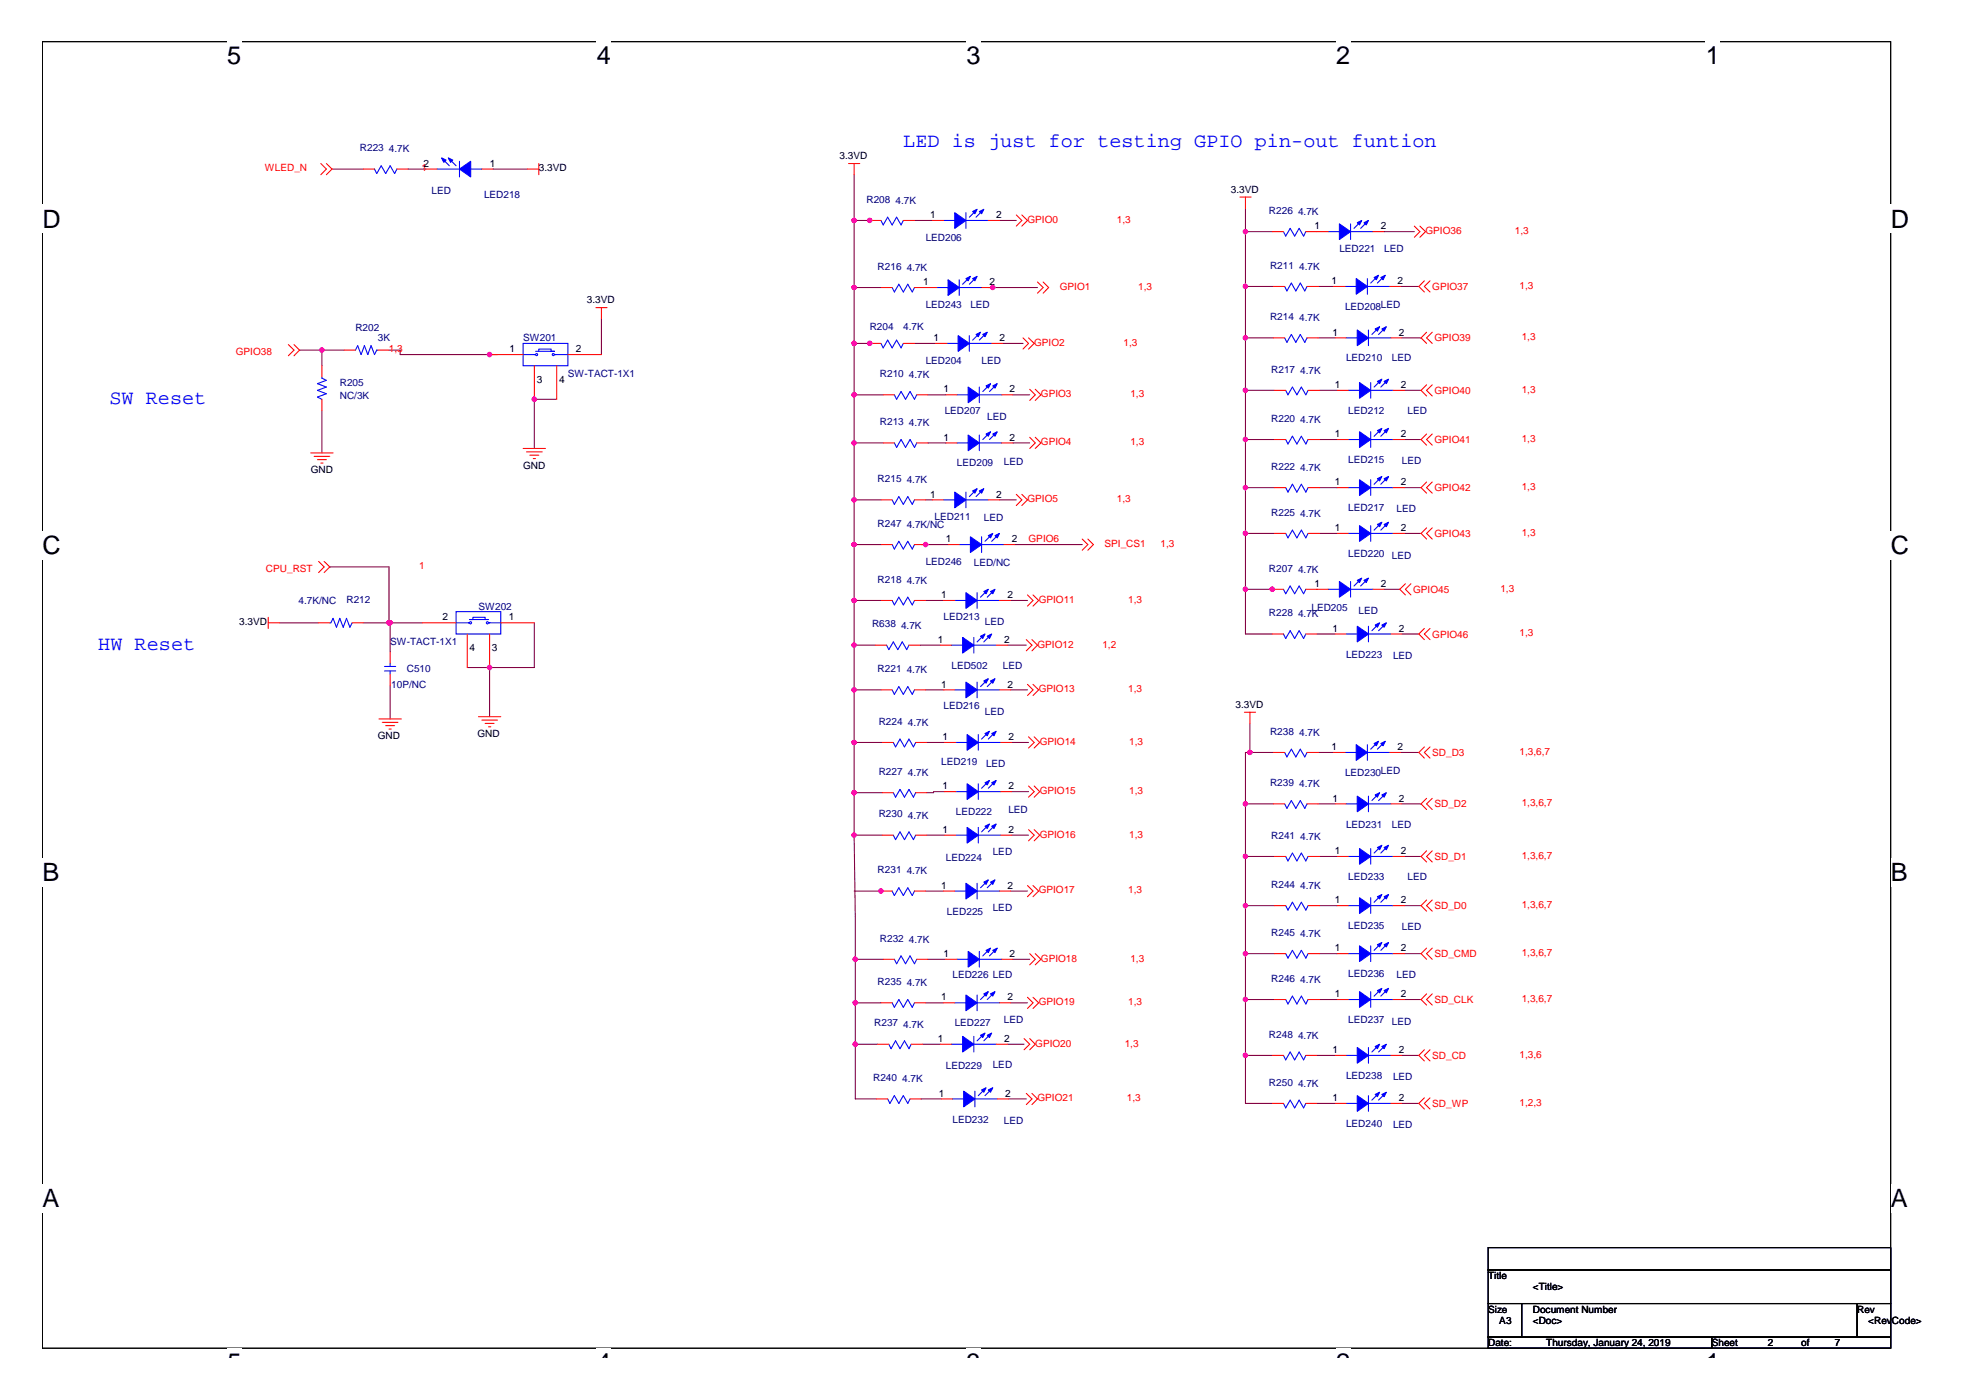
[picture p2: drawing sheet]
<svg xmlns="http://www.w3.org/2000/svg" width="297mm" height="210mm" viewBox="0 0 297 210" stroke-linecap="round" stroke-linejoin="round" font-family="sans-serif">
<path d="M6.3 6.2h277.1v195.9h-277.1z" fill="none" stroke="#000" stroke-width=".16"/>
<g fill="#fff">
<path d="M34 6.2h2.2v4.3h-2.2z"/>
<path d="M34 202.1h2.2v1.5h-2.2z"/>
<path d="M89.4 6.2h2.1v4.3h-2.1z"/>
<path d="M89.4 202.1h2.1v1.5h-2.1z"/>
<path d="M144.8 6.2h2.1v4.3h-2.1z"/>
<path d="M144.8 202.1h2.1v1.5h-2.1z"/>
<path d="M200.2 6.2h2.2v4.3h-2.2z"/>
<path d="M200.2 202.1h2.2v1.5h-2.2z"/>
<path d="M255.6 6.2h2.2v4.3h-2.2z"/>
<path d="M255.6 202.1h2.2v1.5h-2.2z"/>
<path d="M6.3 30.7h2.8v4.2h-2.8z"/>
<path d="M283.4 30.7h2.7v4.2h-2.7z"/>
<path d="M6.3 79.7h2.8v4.2h-2.8z"/>
<path d="M283.4 79.7h2.7v4.2h-2.7z"/>
<path d="M6.3 128.7h2.6v4.2h-2.6z"/>
<path d="M283.4 128.7h2.5v4.2h-2.5z"/>
<path d="M6.3 177.6h2.6v4.3h-2.6z"/>
<path d="M283.4 177.6h2.5v4.3h-2.5z"/>
</g>
<g fill="none" stroke="#800040" stroke-width=".16">
<path d="M49.8 25.3h4.7M61.2 25.3h2.6M73.9 25.3h5.2M128 33.1h2.5M128 26.2v99M137.1 33.1h2.6M149.8 33.1h2.5M186.7 31.2v63.9h4M186.7 34.7h4M207.4 34.7h4.6M44.9 52.5h6.7M48.2 52.5v2.3"/>
<path d="M58.3 52.5h1.7v.7h14.6M80.1 59.7v7.5M80.1 59.9h3.3M90.1 47.8v5.4M128 59.2h4.4M128 51.5h2.5M128 43.1h4M137.1 51.5h3.1M139.1 59.2h2.6M148.1 43.1h7.4M150.3 51.5h3M151.8 59.2h2.5"/>
<path d="M186.7 43h4.2M186.7 50.7h4.2M186.7 58.5h4.3M197.6 43h2.3M197.6 50.7h2.5M197.7 58.5h2.7M210 43h2.6M210.1 50.7h2.9M210.4 58.5h2.6M48.2 61.5v6.4M128 66.4h4.4M128 74.9h4"/>
<path d="M138.7 74.9h1M139.1 66.4h2.6M149.8 74.9h2.5M151.8 66.4h2.5M186.7 65.9h4.3M186.7 73.1h4.3M186.7 80h4.3M197.7 65.9h2.7M197.7 73.1h2.7M197.7 80h2.7M210.4 65.9h2.6M210.4 73.1h2.6"/>
<path d="M210.4 80h2.6M41.9 93.4h5.8M49.4 85h8.9v8.4M54.5 93.4h8.8M58.5 93.4v4.3M73.4 99.9v7.6M80.1 93.4v6.7h-10.1M128 81.7h4M128 90h4M128 96.7h3.2M137.9 96.7h3M138.1 81.7h4"/>
<path d="M138.7 90h2.7M151 96.7h2.8M151.5 90h2.5M152.1 81.7h10.1M186.7 88.4h4.3M197.4 95.1h2.7M207.4 88.4h2.4M210.1 95.1h2.5M58.5 102.8v5M128 103.4h4M128 111.3h4.2M128 118.9h4.2"/>
<path d="M138.7 103.4h2.7M138.9 111.3h2.7M141.6 118.7h-1.7v.2h-1M151.5 103.4h2.5M151.6 111.3h2.5M151.6 118.7h2.5M187.3 108.5v4.3M190.9 112.8h-4.2v52.6h4M197.6 112.8h2.3M210 112.8h2.6M128 125.2l.2 12.3v27.3h3.2M128 125.2h4.2"/>
<path d="M128 133.6h4.2M138.7 133.6h2.7M138.9 125.2h2.7M151.5 133.6h2.5M151.6 125.2h2.5M186.7 120.5h4.2M186.7 128.4h4.3M186.7 135.8h4.3M197.6 120.5h2.5M197.7 128.4h2.7M197.7 135.8h2.7M210.1 120.5h2.9"/>
<path d="M210.4 128.4h2.6M210.4 135.8h2.6M128.2 143.8h4.2M128.2 150.4h3.8M128.2 156.6h3.3M138.2 156.6h2.7M138.7 150.4h2.7M139.1 143.8h2.6M151 156.6h2.5M151.5 150.4h2.5M151.8 143.8h2.5M186.7 143h4.3"/>
<path d="M186.7 149.9h4.3M186.7 158.2h4M197.4 158.2h2.7M197.7 143h2.7M197.7 149.9h2.7M210.1 158.2h2.5M210.4 143h2.6M210.4 149.9h2.6M138.1 164.8h3M151.1 164.8h2.7M197.4 165.4h2.7M210.1 165.4h2.5"/>
</g>
<g fill="#f0f" stroke="#f0f" stroke-width=".16">
<circle cx="186.6" cy="73.1" r=".33"/>
<circle cx="186.6" cy="65.9" r=".33"/>
<circle cx="186.6" cy="58.5" r=".33"/>
<circle cx="186.6" cy="50.6" r=".33"/>
<circle cx="128.2" cy="156.6" r=".33"/>
<circle cx="186.6" cy="143" r=".33"/>
<circle cx="186.6" cy="135.8" r=".33"/>
<circle cx="186.6" cy="128.4" r=".33"/>
<circle cx="186.6" cy="120.5" r=".33"/>
<circle cx="186.6" cy="158.2" r=".33"/>
<circle cx="186.6" cy="149.8" r=".33"/>
<circle cx="128" cy="59.2" r=".33"/>
<circle cx="128" cy="51.5" r=".33"/>
<circle cx="186.6" cy="88.3" r=".33"/>
<circle cx="186.6" cy="80" r=".33"/>
<circle cx="190.7" cy="88.3" r=".33"/>
<circle cx="148.8" cy="43.1" r=".33"/>
<circle cx="128" cy="43.1" r=".33"/>
<circle cx="130.3" cy="51.5" r=".33"/>
<circle cx="128" cy="33" r=".33"/>
<circle cx="130.3" cy="33" r=".33"/>
<circle cx="186.6" cy="42.9" r=".33"/>
<circle cx="186.6" cy="34.7" r=".33"/>
<circle cx="128" cy="66.4" r=".33"/>
<circle cx="128" cy="81.6" r=".33"/>
<circle cx="128" cy="74.9" r=".33"/>
<circle cx="138.7" cy="81.6" r=".33"/>
<circle cx="58.5" cy="93.4" r=".33"/>
<circle cx="58.3" cy="93.4" r=".33"/>
<circle cx="73.4" cy="100.1" r=".33"/>
<circle cx="73.4" cy="53.2" r=".33"/>
<circle cx="48.2" cy="52.5" r=".33"/>
<circle cx="80.1" cy="59.9" r=".33"/>
<circle cx="128" cy="111.3" r=".33"/>
<circle cx="128" cy="118.8" r=".33"/>
<circle cx="128" cy="125.2" r=".33"/>
<circle cx="128" cy="96.7" r=".33"/>
<circle cx="128" cy="103.4" r=".33"/>
<circle cx="128" cy="90" r=".33"/>
<circle cx="128.2" cy="150.3" r=".33"/>
<circle cx="128.2" cy="143.8" r=".33"/>
<circle cx="132" cy="133.6" r=".33"/>
<circle cx="187.3" cy="112.8" r=".33"/>
</g>
<g fill="none" stroke="#f00" stroke-width=".16">
<path d="M48.1 24.5l.8 .8-.8 .9M48.9 24.5l.9 .8-.9 .9M54.5 25.3h1.6M59.5 25.3h1.7M63.8 25.3h1.7M72.2 25.3h1.7M79.1 25.3h1.7M80.8 24.5v1.7M127.2 24.5h1.7M128 24.5v1.7M130.4 33.1h1.6M135.4 33.1h1.7"/>
<path d="M139.7 33.1h1.7M148.1 33.1h1.7M152.3 32.2l.8 .9-.8 .8M153.1 32.2l.9 .9-.9 .8M185.8 29.5h1.7M186.7 29.5v1.7M190.7 34.7h1.7M195.7 34.7h3.4M205.8 34.7h1.6M212 33.9l.8 .8-.8 .9M212.8 33.9l.8 .8-.8 .9M43.2 51.7l.9 .8-.9 .8"/>
<path d="M44.1 51.7l.8 .8-.8 .8M48.2 54.8v1.7M48.2 59.9v1.6M51.6 52.5h1.7M56.6 52.5h1.7M73.4 53.2h5M80.1 54.8v5.1M83.4 54.8v5.1M85.1 53.2h5M89.3 46.1h1.7M90.1 46.1v1.7M130.4 51.5h1.6"/>
<path d="M132 43.1h1.7M132.4 59.2h1.6M135.4 51.5h1.7M137.1 43.1h3.3M137.4 59.2h1.7M140.2 51.5h1.7M141.7 59.2h1.7M147.1 43.1h1.7M148.6 51.5h1.7M150.1 59.2h1.7M153.3 50.7l.8 .8-.8 .8M154.1 50.7l.9 .8-.9 .8"/>
<path d="M154.3 58.4l.9 .8-.9 .8M155.2 58.4l.8 .8-.8 .8M155.5 42.3l.8 .8-.8 .9M156.3 42.3l.9 .8-.9 .9M190.9 43h1.6M190.9 50.7h1.6M191 58.5h1.7M195.9 43h1.7M195.9 50.7h1.7M196 58.5h1.7M199.9 43h1.7M200.1 50.7h1.6"/>
<path d="M200.4 58.5h1.7M208.3 43h1.7M208.4 50.7h1.7M208.8 58.5h1.6M213.5 42.1l-.9 .9 .9 .8M213.8 49.8l-.8 .9 .8 .8M213.8 57.7l-.8 .8 .8 .9M214.3 42.1l-.8 .9 .8 .8M214.6 49.8l-.8 .9 .8 .8M214.6 57.7l-.8 .8 .8 .9M46.6 67.9h3.3M47.1 68.4h2.3"/>
<path d="M47.6 68.9h1.3M48.1 69.4h.3M78.4 67.2h3.4M78.9 67.8h2.4M79.4 68.2h1.4M79.9 68.8h.4M132 74.9h1.7M132.4 66.4h1.6M137.1 74.9h1.6M137.4 66.4h1.7M139.7 74.9h1.7M141.7 66.4h1.7"/>
<path d="M148.1 74.9h1.7M150.1 66.4h1.7M152.3 74.1l.8 .8-.8 .9M153.1 74.1l.9 .8-.9 .9M154.3 65.6l.9 .8-.9 .8M155.2 65.6l.8 .8-.8 .8M191 65.9h1.7M191 80h1.7M191 73.1h1.7M196 65.9h1.7M196 80h1.7M196 73.1h1.7"/>
<path d="M200.4 65.9h1.7M200.4 80h1.7M200.4 73.1h1.7M208.8 65.9h1.6M208.8 80h1.6M208.8 73.1h1.6M213.8 65.1l-.8 .8 .8 .8M213.8 72.3l-.8 .8 .8 .8M213.8 79.1l-.8 .9 .8 .8M214.6 65.1l-.8 .8 .8 .8M214.6 72.3l-.8 .8 .8 .8M214.6 79.1l-.8 .9 .8 .8"/>
<path d="M40.2 93.4h1.7M40.2 92.6v1.6M47.7 93.4h1.7M47.7 84.2l.9 .8-.9 .8M48.6 84.2l.8 .8-.8 .8M52.8 93.4h1.7M58.5 97.7v1.7M63.3 93.4h5.1M70 95.1v5M73.4 95.1v5M75.1 93.4h5M131.2 96.7h1.7"/>
<path d="M132 81.7h1.7M132 90h1.7M136.2 96.7h1.7M137.1 81.7h1.6M137.1 90h1.6M140.9 96.7h1.7M141.4 90h1.7M142.1 81.7h1.7M149.3 96.7h1.7M149.8 90h1.7M150.5 81.7h1.6M153.8 95.9l.9 .8-.9 .9"/>
<path d="M154 89.2l.8 .8-.8 .9M154.7 95.9l.8 .8-.8 .9M154.8 89.2l.9 .8-.9 .9M162.2 80.8l.8 .9-.8 .8M163 80.8l.9 .9-.9 .8M190.7 88.4h1.7M190.7 95.1h1.7M195.7 88.4h3.4M195.7 95.1h1.7M200.1 95.1h1.6M205.8 88.4h1.6M208.4 95.1h1.7"/>
<path d="M210.6 87.5l-.8 .9 .8 .8M211.5 87.5l-.9 .9 .9 .8M213.5 94.2l-.9 .9 .9 .8M214.3 94.2l-.8 .9 .8 .8M56.8 107.8h3.3M57.3 108.3h2.3M57.8 108.8h1.3M58.3 109.3h.3M58.5 101.1v1.7M71.7 107.5h3.4M72.2 108h2.4M72.7 108.5h1.3"/>
<path d="M73.2 109h.4M132 103.4h1.7M132.2 111.3h1.7M132.2 118.9h1.7M137.1 103.4h1.6M137.2 111.3h1.7M137.2 118.9h1.7M141.4 103.4h1.7M141.6 111.3h1.7M141.6 118.7h1.7M149.8 103.4h1.7M150 111.3h1.6"/>
<path d="M150 118.7h1.6M154 102.6l.8 .8-.8 .9M154.1 110.5l.9 .8-.9 .8M154.1 117.8l.9 .9-.9 .8M154.8 102.6l.9 .8-.9 .9M155 110.5l.8 .8-.8 .8M155 117.8l.8 .9-.8 .8M186.5 106.8h1.7M187.3 106.8v1.7M190.9 112.8h1.6M195.9 112.8h1.7M199.9 112.8h1.7"/>
<path d="M208.3 112.8h1.7M213.5 112l-.9 .8 .9 .9M213.8 119.7l-.8 .8 .8 .9M214.3 112l-.8 .8 .8 .9M214.6 119.7l-.8 .8 .8 .9M132 133.6h1.7M132.2 125.2h1.7M137.1 133.6h1.6M137.2 125.2h1.7M141.4 133.6h1.7M141.6 125.2h1.7M149.8 133.6h1.7"/>
<path d="M150 125.2h1.6M154 132.8l.8 .8-.8 .8M154.1 124.4l.9 .8-.9 .9M154.8 132.8l.9 .8-.9 .8M155 124.4l.8 .8-.8 .9M190.9 120.5h1.6M191 128.4h1.7M191 135.8h1.7M195.9 120.5h1.7M196 128.4h1.7M196 135.8h1.7M200.1 120.5h1.6"/>
<path d="M200.4 128.4h1.7M200.4 135.8h1.7M208.4 120.5h1.7M208.8 128.4h1.6M208.8 135.8h1.6M213.8 127.6l-.8 .8 .8 .8M213.8 134.9l-.8 .9 .8 .8M214.6 127.6l-.8 .8 .8 .8M214.6 134.9l-.8 .9 .8 .8M131.5 156.6h1.7M132 150.4h1.7M132.4 143.8h1.6"/>
<path d="M136.6 156.6h1.6M137.1 150.4h1.6M137.4 143.8h1.7M140.9 156.6h1.7M141.4 150.4h1.7M141.7 143.8h1.7M149.3 156.6h1.7M149.8 150.4h1.7M150.1 143.8h1.7M153.5 155.7l.8 .9-.8 .8M154 149.5l.8 .9-.8 .8M154.3 143l.9 .8-.9 .9"/>
<path d="M154.3 155.7l.9 .9-.9 .8M154.8 149.5l.9 .9-.9 .8M155.2 143l.8 .8-.8 .9M190.7 158.2h1.7M191 143h1.7M191 149.9h1.7M195.7 158.2h1.7M196 143h1.7M196 149.9h1.7M200.1 158.2h1.6M200.4 143h1.7M200.4 149.9h1.7"/>
<path d="M208.4 158.2h1.7M208.8 143h1.6M208.8 149.9h1.6M213.5 157.4l-.9 .8 .9 .9M213.8 142.2l-.8 .8 .8 .8M213.8 149l-.8 .9 .8 .8M214.3 157.4l-.8 .8 .8 .9M214.6 142.2l-.8 .8 .8 .8M214.6 149l-.8 .9 .8 .8M131.4 164.8h1.6M136.4 164.8h1.7M141.1 164.8h1.7"/>
<path d="M149.5 164.8h1.6M153.8 163.9l.9 .9-.9 .8M154.7 163.9l.8 .9-.8 .8M190.7 165.4h1.7M195.7 165.4h1.7M200.1 165.4h1.6M208.4 165.4h1.7M213.5 164.6l-.9 .8 .9 .9M214.3 164.6l-.8 .8 .8 .9"/>
</g>
<path d="M223 187.1h60.4v3.3h-60.4zM223 190.4h60.4v5h-60.4zM223 195.4h5.1v5.1h-5.1zM228.1 195.4h50.2v5.1h-50.2zM278.3 195.4h5.1v5.1h-5.1zM223 200.5h33.5v1.6h-33.5zM256.5 200.5h26.9v1.6h-26.9z" fill="none" stroke="#000" stroke-width=".16"/>
<g fill="none" stroke="#00f" stroke-width=".16">
<path d="M56.1 25.3l.4 .7 .6-1.1 .7 1.1 .7-1.1 .6 1.1 .4-.7M65.5 25.3h3.4M66.3 23.8l1 1.1M67.3 23.8l1.1 1.1M68.9 24.2v2.3M70.5 25.3h1.7M132 33.1l.4 .6 .6-1.1 .7 1.1 .7-1.1 .6 1.1 .4-.6M141.4 33.1h1.7M144.8 31.9v2.3M144.8 33.1h3.3M146.3 31.6l-1 1M147.3 31.6l-1 1"/>
<path d="M192.4 34.7l.3 .7 .7-1.2 .6 1.2 .7-1.2 .7 1.2 .3-.7M199.1 34.7h1.6M202.4 33.6v2.3M202.4 34.7h3.4M203.9 33.2l-1 1M204.9 33.2l-1 1M48.2 56.5v.2l.7 .3-1.3 .5 1.3 .5-1.3 .5 1.3 .5-1.3 .5 .6 .4M53.3 52.5l.3-.7 .5 1.4 .5-1.4 .5 1.4 .5-1.4 .5 1.4 .4-.7h.1M78.4 51.5h6.7v3.3h-6.7zM78.4 53.2h1.9h-.2M80.3 52.7h2.8h-.5v-.4h-1.8v.4M83.3 53.2h-.2h2"/>
<path d="M132 51.5l.4 .7 .6-1.2 .7 1.2 .7-1.2 .6 1.2 .4-.7M133.7 43.1l.3 .7 .7-1.2 .7 1.2 .6-1.2 .7 1.2 .4-.7M134 59.2l.4 .7 .6-1.2 .7 1.2 .7-1.2 .7 1.2 .3-.7M140.4 43.1h1.7M141.9 51.5h1.7M143.4 59.2h1.7M143.8 41.9v2.4M143.8 43.1h3.3M145.3 41.6l-1 1M145.3 50.3v2.4M145.3 51.5h3.3M146.3 41.6l-1 1"/>
<path d="M146.8 58v2.4M146.8 59.2h3.3M146.8 50l-1 1M147.8 50l-1 1M148.3 57.7l-1 1M149.3 57.7l-1 1M192.5 43l.4 .6 .6-1.2 .7 1.2 .7-1.2 .6 1.2 .4-.6M192.5 50.7l.4 .6 .6-1.2 .7 1.2 .7-1.2 .6 1.2 .4-.6M192.7 58.5l.3 .7 .7-1.2 .7 1.2 .6-1.2 .7 1.2 .3-.7M201.6 43h1.7M201.7 50.7h1.7M202.1 58.5h1.6"/>
<path d="M204.9 41.8v2.3M204.9 43h3.4M205.1 49.5v2.3M205.1 50.7h3.3M205.4 57.4v2.3M205.4 58.5h3.4M206.4 41.4l-1 1M206.6 49.1l-1 1M206.9 57l-1 1M207.4 41.4l-1 1M207.6 49.1l-1 1M207.9 57l-1 1"/>
<path d="M133.7 74.9l.3 .7 .7-1.1 .7 1.1 .6-1.1 .7 1.1 .4-.7M134 66.4l.4 .7 .6-1.2 .7 1.2 .7-1.2 .7 1.2 .3-.7M141.4 74.9h1.7M143.4 66.4h1.7M144.8 73.8v2.3M144.8 74.9h3.3M146.3 73.4l-1 1.1M146.8 65.2v2.4M146.8 66.4h3.3M147.3 73.4l-1 1.1M148.3 64.9l-1 1M149.3 64.9l-1 1"/>
<path d="M192.7 65.9l.3 .7 .7-1.2 .7 1.2 .6-1.2 .7 1.2 .3-.7M192.7 80l.3 .6 .7-1.1 .7 1.1 .6-1.1 .7 1.1 .3-.6M192.7 73.1l.3 .7 .7-1.2 .7 1.2 .6-1.2 .7 1.2 .3-.7M202.1 80h1.6M202.1 73.1h1.6M202.1 65.9h1.6M205.4 64.7v2.4M205.4 71.9v2.4M205.4 78.8v2.4M205.4 80h3.4M205.4 73.1h3.4M205.4 65.9h3.4"/>
<path d="M206.9 78.5l-1 1M206.9 71.6l-1 1M206.9 64.4l-1 1M207.9 78.5l-1 1M207.9 71.6l-1 1M207.9 64.4l-1 1M49.4 93.4h.2l.3-.7 .5 1.4 .5-1.4 .5 1.4 .5-1.4 .5 1.4 .4-.7M57.6 99.9h1.7M58.5 99.4v.5M68.4 91.7h6.7v3.4h-6.7zM68.4 93.4h2h-.2M72.7 92.9v-.3h-1.8v.3h-.5h2.8"/>
<path d="M73.4 93.4h-.2h1.9M132.9 96.7l.3 .7 .7-1.2 .6 1.2 .7-1.2 .7 1.2 .3-.7M133.7 81.7l.3 .6 .7-1.1 .7 1.1 .6-1.1 .7 1.1 .4-.6M133.7 90l.3 .7 .7-1.2 .7 1.2 .6-1.2 .7 1.2 .4-.7M142.6 96.7h1.7M143.1 90h1.7M143.8 81.7h1.6M145.9 95.6v2.3M145.9 96.7h3.4M146.4 88.9v2.3M146.4 90h3.4M147.1 80.5v2.3"/>
<path d="M147.1 81.7h3.4M147.4 95.2l-1 1M148 88.5l-1.1 1M148.4 95.2l-1 1M148.6 80.2l-1 1M149 88.5l-1 1M149.6 80.2l-1 1M192.4 88.4l.3 .6 .7-1.1 .6 1.1 .7-1.1 .7 1.1 .3-.6M192.4 95.1l.3 .6 .7-1.1 .6 1.1 .7-1.1 .7 1.1 .3-.6M199.1 88.4h1.6M201.7 95.1h1.7M202.4 87.2v2.3"/>
<path d="M202.4 88.4h3.4M203.9 86.9l-1 1M204.9 86.9l-1 1M205.1 93.9v2.3M205.1 95.1h3.3M206.6 93.6l-1 1M207.6 93.6l-1 1M57.6 100.6h1.7M58.5 100.6v.5M133.7 103.4l.3 .7 .7-1.2 .7 1.2 .6-1.2 .7 1.2 .4-.7M133.9 111.3l.3 .7 .7-1.2 .7 1.2 .6-1.2 .7 1.2 .3-.7M133.9 118.9l.3 .6 .7-1.1 .7 1.1 .6-1.1 .7 1.1 .3-.6"/>
<path d="M143.1 103.4h1.7M143.3 111.3h1.6M143.3 118.7h1.6M146.4 102.3v2.3M146.4 103.4h3.4M146.6 110.1v2.4M146.6 117.5v2.4M146.6 111.3h3.4M146.6 118.7h3.4M148 101.9l-1.1 1M148.1 109.8l-1 1M148.1 117.2l-1 1"/>
<path d="M149 101.9l-1 1M149.1 109.8l-1 1M149.1 117.2l-1 1M192.5 112.8l.4 .7 .6-1.2 .7 1.2 .7-1.2 .6 1.2 .4-.7M201.6 112.8h1.7M204.9 111.7v2.3M204.9 112.8h3.4M205.1 119.4v2.3M206.4 111.3l-1 1M206.6 119l-1 1M207.4 111.3l-1 1M207.6 119l-1 1"/>
<path d="M133.7 133.6l.3 .7 .7-1.2 .7 1.2 .6-1.2 .7 1.2 .4-.7M133.9 125.2l.3 .7 .7-1.2 .7 1.2 .6-1.2 .7 1.2 .3-.7M143.1 133.6h1.7M143.3 125.2h1.6M146.4 132.4v2.4M146.4 133.6h3.4M146.6 124.1v2.3M146.6 125.2h3.4M148 132.1l-1.1 1M148.1 123.7l-1 1M149 132.1l-1 1M149.1 123.7l-1 1"/>
<path d="M192.5 120.5l.4 .7 .6-1.2 .7 1.2 .7-1.2 .6 1.2 .4-.7M192.7 135.8l.3 .7 .7-1.2 .7 1.2 .6-1.2 .7 1.2 .3-.7M192.7 128.4l.3 .7 .7-1.2 .7 1.2 .6-1.2 .7 1.2 .3-.7M201.7 120.5h1.7M202.1 128.4h1.6M202.1 135.8h1.6M205.1 120.5h3.3M205.4 127.2v2.4M205.4 134.6v2.3M205.4 128.4h3.4M205.4 135.8h3.4M206.9 126.9l-1 1"/>
<path d="M206.9 134.3l-1 1M207.9 126.9l-1 1M207.9 134.3l-1 1M133.2 156.6l.3 .6 .7-1.1 .7 1.1 .7-1.1 .6 1.1 .4-.6M133.7 150.4l.3 .6 .7-1.1 .7 1.1 .6-1.1 .7 1.1 .4-.6M134 143.8l.4 .7 .6-1.2 .7 1.2 .7-1.2 .7 1.2 .3-.7M142.6 156.6h1.7M143.1 150.4h1.7M143.4 143.8h1.7M145.9 155.4v2.3M145.9 156.6h3.4M146.4 149.2v2.3"/>
<path d="M146.4 150.4h3.4M146.8 142.6v2.4M146.8 143.8h3.3M147.4 155l-1 1.1M148 148.9l-1.1 1M148.3 142.3l-1 1M148.4 155l-1 1.1M149 148.9l-1 1M149.3 142.3l-1 1M192.4 158.2l.3 .7 .7-1.2 .6 1.2 .7-1.2 .7 1.2 .3-.7M192.7 143l.3 .7 .7-1.2 .7 1.2 .6-1.2 .7 1.2 .3-.7M192.7 149.9l.3 .6 .7-1.2 .7 1.2 .6-1.2 .7 1.2 .3-.6"/>
<path d="M201.7 158.2h1.7M202.1 149.9h1.6M202.1 143h1.6M205.1 157.1v2.3M205.1 158.2h3.3M205.4 141.8v2.4M205.4 148.7v2.3M205.4 149.9h3.4M205.4 143h3.4M206.6 156.7l-1 1M206.9 148.3l-1 1M206.9 141.5l-1 1"/>
<path d="M207.6 156.7l-1 1M207.9 148.3l-1 1M207.9 141.5l-1 1M133 164.8l.4 .6 .6-1.1 .7 1.1 .7-1.1 .6 1.1 .4-.6M142.8 164.8h1.6M146.1 163.6v2.3M146.1 164.8h3.4M147.6 163.3l-1 1M148.6 163.3l-1 1M192.4 165.4l.3 .7 .7-1.2 .6 1.2 .7-1.2 .7 1.2 .3-.7M201.7 165.4h1.7M205.1 164.3v2.3"/>
<path d="M205.1 165.4h3.3M206.6 163.9l-1 1M207.6 163.9l-1 1"/>
<circle cx="80.4" cy="53.2" r=".16"/>
<circle cx="82.9" cy="53.2" r=".16"/>
<circle cx="70.5" cy="93.4" r=".16"/>
<circle cx="73" cy="93.4" r=".16"/>
</g>
<g fill="#00f" stroke="#00f" stroke-width=".16">
<path d="M203.7 148.7l1.7 1.2-1.7 1.1z" fill-rule="evenodd"/>
<path d="M207.4 148.5l.7-.3-.3 .7z" fill-rule="evenodd"/>
<path d="M206.4 148.5l.7-.3-.3 .7z" fill-rule="evenodd"/>
<path d="M203.7 127.2l1.7 1.2-1.7 1.2z" fill-rule="evenodd"/>
<path d="M207.4 127.1l.7-.4-.3 .7z" fill-rule="evenodd"/>
<path d="M206.4 127.1l.7-.4-.3 .7z" fill-rule="evenodd"/>
<path d="M203.4 164.3l1.7 1.1-1.7 1.2z" fill-rule="evenodd"/>
<path d="M207.1 164.1l.7-.3-.4 .6z" fill-rule="evenodd"/>
<path d="M206.1 164.1l.7-.3-.4 .6z" fill-rule="evenodd"/>
<path d="M203.7 141.8l1.7 1.2-1.7 1.2z" fill-rule="evenodd"/>
<path d="M207.4 141.6l.7-.3-.3 .7z" fill-rule="evenodd"/>
<path d="M206.4 141.6l.7-.3-.3 .7z" fill-rule="evenodd"/>
<path d="M203.4 119.4l1.7 1.1-1.7 1.2z" fill-rule="evenodd"/>
<path d="M207.1 119.2l.7-.3-.4 .6z" fill-rule="evenodd"/>
<path d="M206.1 119.2l.7-.3-.4 .6z" fill-rule="evenodd"/>
<path d="M203.4 157.1l1.7 1.1-1.7 1.2z" fill-rule="evenodd"/>
<path d="M207.1 156.9l.7-.3-.4 .6z" fill-rule="evenodd"/>
<path d="M206.1 156.9l.7-.3-.4 .6z" fill-rule="evenodd"/>
<path d="M203.7 134.6l1.7 1.2-1.7 1.1z" fill-rule="evenodd"/>
<path d="M207.4 134.4l.7-.3-.3 .7z" fill-rule="evenodd"/>
<path d="M206.4 134.4l.7-.3-.3 .7z" fill-rule="evenodd"/>
<path d="M203.3 111.7l1.6 1.1-1.6 1.2z" fill-rule="evenodd"/>
<path d="M206.9 111.5l.7-.4-.3 .7z" fill-rule="evenodd"/>
<path d="M205.9 111.5l.7-.4-.3 .7z" fill-rule="evenodd"/>
<path d="M203.7 78.8l1.7 1.2-1.7 1.2z" fill-rule="evenodd"/>
<path d="M207.4 78.6l.7-.3-.3 .7z" fill-rule="evenodd"/>
<path d="M206.4 78.6l.7-.3-.3 .7z" fill-rule="evenodd"/>
<path d="M203.3 41.8l1.6 1.2-1.6 1.1z" fill-rule="evenodd"/>
<path d="M206.9 41.6l.7-.3-.3 .6z" fill-rule="evenodd"/>
<path d="M205.9 41.6l.7-.3-.3 .6z" fill-rule="evenodd"/>
<path d="M203.7 57.4l1.7 1.1-1.7 1.2z" fill-rule="evenodd"/>
<path d="M207.4 57.2l.7-.3-.3 .6z" fill-rule="evenodd"/>
<path d="M206.4 57.2l.7-.3-.3 .6z" fill-rule="evenodd"/>
<path d="M200.7 87.2l1.7 1.2-1.7 1.1z" fill-rule="evenodd"/>
<path d="M204.4 87l.7-.3-.3 .6z" fill-rule="evenodd"/>
<path d="M203.4 87l.7-.3-.4 .6z" fill-rule="evenodd"/>
<path d="M144.8 132.4l1.6 1.2-1.6 1.2z" fill-rule="evenodd"/>
<path d="M148.4 132.3l.7-.4-.3 .7z" fill-rule="evenodd"/>
<path d="M147.4 132.3l.7-.4-.3 .7z" fill-rule="evenodd"/>
<path d="M144.9 124.1l1.7 1.1-1.7 1.2z" fill-rule="evenodd"/>
<path d="M148.6 123.9l.7-.4-.3 .7z" fill-rule="evenodd"/>
<path d="M147.6 123.9l.7-.4-.3 .7z" fill-rule="evenodd"/>
<path d="M142.1 41.9l1.7 1.2-1.7 1.2z" fill-rule="evenodd"/>
<path d="M145.8 41.8l.6-.4-.3 .7z" fill-rule="evenodd"/>
<path d="M144.8 41.8l.6-.4-.3 .7z" fill-rule="evenodd"/>
<path d="M144.3 155.4l1.6 1.2-1.6 1.1z" fill-rule="evenodd"/>
<path d="M148 155.2l.6-.3-.3 .7z" fill-rule="evenodd"/>
<path d="M146.9 155.2l.7-.3-.3 .7z" fill-rule="evenodd"/>
<path d="M203.4 93.9l1.7 1.2-1.7 1.1z" fill-rule="evenodd"/>
<path d="M207.1 93.7l.7-.3-.4 .7z" fill-rule="evenodd"/>
<path d="M206.1 93.7l.7-.3-.4 .7z" fill-rule="evenodd"/>
<path d="M68.9 25.3l1.6-1.1v2.3z" fill-rule="evenodd"/>
<path d="M66.2 23.7l.7 .3-.4 .3z" fill-rule="evenodd"/>
<path d="M67.2 23.7l.7 .3-.4 .3z" fill-rule="evenodd"/>
<path d="M203.7 71.9l1.7 1.2-1.7 1.2z" fill-rule="evenodd"/>
<path d="M207.4 71.8l.7-.4-.3 .7z" fill-rule="evenodd"/>
<path d="M206.4 71.8l.7-.4-.3 .7z" fill-rule="evenodd"/>
<path d="M144.9 110.1l1.7 1.2-1.7 1.2z" fill-rule="evenodd"/>
<path d="M148.6 110l.7-.4-.3 .7z" fill-rule="evenodd"/>
<path d="M147.6 110l.7-.4-.3 .7z" fill-rule="evenodd"/>
<path d="M144.8 102.3l1.6 1.1-1.6 1.2z" fill-rule="evenodd"/>
<path d="M148.4 102.1l.7-.3-.3 .6z" fill-rule="evenodd"/>
<path d="M147.4 102.1l.7-.3-.3 .6z" fill-rule="evenodd"/>
<path d="M203.4 49.5l1.7 1.2-1.7 1.1z" fill-rule="evenodd"/>
<path d="M207.1 49.3l.7-.3-.4 .7z" fill-rule="evenodd"/>
<path d="M206.1 49.3l.7-.3-.4 .7z" fill-rule="evenodd"/>
<path d="M145.4 80.5l1.7 1.2-1.7 1.1z" fill-rule="evenodd"/>
<path d="M149.1 80.3l.7-.3-.3 .6z" fill-rule="evenodd"/>
<path d="M148.1 80.3l.7-.3-.4 .6z" fill-rule="evenodd"/>
<path d="M144.9 117.5l1.7 1.2-1.7 1.2z" fill-rule="evenodd"/>
<path d="M148.6 117.4l.7-.4-.3 .7z" fill-rule="evenodd"/>
<path d="M147.6 117.4l.7-.4-.3 .7z" fill-rule="evenodd"/>
<path d="M144.8 88.9l1.6 1.1-1.6 1.2z" fill-rule="evenodd"/>
<path d="M148.4 88.7l.7-.3-.3 .6z" fill-rule="evenodd"/>
<path d="M147.4 88.7l.7-.3-.3 .6z" fill-rule="evenodd"/>
<path d="M145.1 58l1.7 1.2-1.7 1.2z" fill-rule="evenodd"/>
<path d="M148.8 57.9l.7-.4-.4 .7z" fill-rule="evenodd"/>
<path d="M147.8 57.9l.6-.4-.3 .7z" fill-rule="evenodd"/>
<path d="M144.3 95.6l1.6 1.1-1.6 1.2z" fill-rule="evenodd"/>
<path d="M148 95.4l.6-.3-.3 .6z" fill-rule="evenodd"/>
<path d="M146.9 95.4l.7-.3-.3 .6z" fill-rule="evenodd"/>
<path d="M143.1 73.8l1.7 1.1-1.7 1.2z" fill-rule="evenodd"/>
<path d="M146.8 73.6l.6-.3-.3 .6z" fill-rule="evenodd"/>
<path d="M145.8 73.6l.6-.3-.3 .6z" fill-rule="evenodd"/>
<path d="M143.1 31.9l1.7 1.2-1.7 1.1z" fill-rule="evenodd"/>
<path d="M146.8 31.7l.6-.3-.3 .6z" fill-rule="evenodd"/>
<path d="M145.8 31.7l.6-.3-.3 .6z" fill-rule="evenodd"/>
<path d="M200.7 33.6l1.7 1.1-1.7 1.2z" fill-rule="evenodd"/>
<path d="M204.4 33.4l.7-.3-.3 .6z" fill-rule="evenodd"/>
<path d="M203.4 33.4l.7-.3-.4 .6z" fill-rule="evenodd"/>
<path d="M145.1 65.2l1.7 1.2-1.7 1.2z" fill-rule="evenodd"/>
<path d="M148.8 65.1l.7-.4-.4 .7z" fill-rule="evenodd"/>
<path d="M147.8 65.1l.6-.4-.3 .7z" fill-rule="evenodd"/>
<path d="M143.6 50.3l1.7 1.2-1.7 1.2z" fill-rule="evenodd"/>
<path d="M147.3 50.1l.7-.3-.4 .7z" fill-rule="evenodd"/>
<path d="M146.3 50.1l.6-.3-.3 .7z" fill-rule="evenodd"/>
<path d="M203.7 64.7l1.7 1.2-1.7 1.2z" fill-rule="evenodd"/>
<path d="M207.4 64.6l.7-.4-.3 .7z" fill-rule="evenodd"/>
<path d="M206.4 64.6l.7-.4-.3 .7z" fill-rule="evenodd"/>
<path d="M144.8 149.2l1.6 1.2-1.6 1.1z" fill-rule="evenodd"/>
<path d="M148.4 149l.7-.3-.3 .6z" fill-rule="evenodd"/>
<path d="M147.4 149l.7-.3-.3 .6z" fill-rule="evenodd"/>
<path d="M145.1 142.6l1.7 1.2-1.7 1.2z" fill-rule="evenodd"/>
<path d="M148.8 142.5l.7-.3-.4 .6z" fill-rule="evenodd"/>
<path d="M147.8 142.5l.6-.3-.3 .6z" fill-rule="evenodd"/>
<path d="M144.4 163.6l1.7 1.2-1.7 1.1z" fill-rule="evenodd"/>
<path d="M148.1 163.4l.7-.3-.4 .7z" fill-rule="evenodd"/>
<path d="M147.1 163.4l.7-.3-.4 .7z" fill-rule="evenodd"/>
</g>
<g font-size="3.8">
<text x="34" y="9.6">5</text>
<text x="89.4" y="9.6">4</text>
<text x="144.8" y="9.6">3</text>
<text x="200.2" y="9.6">2</text>
<text x="255.6" y="9.6">1</text>
<text x="6.3" y="34.1">D</text>
<text x="283.4" y="34.1">D</text>
<text x="6.3" y="83.1">C</text>
<text x="283.4" y="83.1">C</text>
<text x="6.3" y="132.1">B</text>
<text x="283.4" y="132.1">B</text>
<text x="6.3" y="181">A</text>
<text x="283.4" y="181">A</text>
<text x="34" y="205.5">5</text>
<text x="89.4" y="205.5">4</text>
<text x="144.8" y="205.5">3</text>
<text x="200.2" y="205.5">2</text>
<text x="255.6" y="205.5">1</text>
</g>
<g font-size="3" fill="#00f">
<text x="135.4" y="22.1">LED is just for testing GPIO pin-out funtion</text>
<text x="16.4" y="60.6">SW Reset</text>
<text x="14.7" y="97.5">HW Reset</text>
</g>
<g font-size="1.5" fill="#000080">
<text x="53.9" y="22.7">R223</text>
<text x="58.3" y="22.9">4.7K</text>
<text x="64.7" y="29.1">LED</text>
<text x="72.5" y="29.7">LED218</text>
<text x="129.9" y="30.4">R208</text>
<text x="134.2" y="30.6">4.7K</text>
<text x="190.2" y="32.1">R226</text>
<text x="194.5" y="32.2">4.7K</text>
<text x="131.5" y="40.4">R216</text>
<text x="135.9" y="40.6">4.7K</text>
<text x="138.7" y="36.1">LED206</text>
<text x="190.3" y="40.3">R211</text>
<text x="194.7" y="40.4">4.7K</text>
<text x="200.7" y="37.8">LED221</text>
<text x="207.4" y="37.8">LED</text>
<text x="138.7" y="46.1">LED243</text>
<text x="145.4" y="46.1">LED</text>
<text x="190.3" y="48">R214</text>
<text x="201.6" y="46.5">LED208LED</text>
<text x="53.3" y="49.7">R202</text>
<text x="56.6" y="51.2">3K</text>
<text x="78.4" y="51.2">SW201</text>
<text x="130.4" y="49.5">R204</text>
<text x="135.4" y="49.5">4.7K</text>
<text x="194.7" y="48.2">4.7K</text>
<text x="50.9" y="57.9">R205</text>
<text x="50.9" y="59.9">NC/3K</text>
<text x="85.1" y="56.5">SW-TACT-1X1</text>
<text x="131.9" y="56.5">R210</text>
<text x="136.2" y="56.7">4.7K</text>
<text x="138.7" y="54.5">LED204</text>
<text x="147.1" y="54.5">LED</text>
<text x="190.5" y="55.9">R217</text>
<text x="194.9" y="56">4.7K</text>
<text x="201.7" y="54.2">LED210</text>
<text x="208.6" y="54.2">LED</text>
<text x="131.9" y="63.7">R213</text>
<text x="136.2" y="63.9">4.7K</text>
<text x="141.6" y="62.1">LED207</text>
<text x="148" y="62.9">LED</text>
<text x="190.5" y="63.2">R220</text>
<text x="194.9" y="63.4">4.7K</text>
<text x="202.1" y="62.1">LED212</text>
<text x="211" y="62.1">LED</text>
<text x="143.4" y="69.9">LED209</text>
<text x="150.5" y="69.8">LED</text>
<text x="190.5" y="70.4">R222</text>
<text x="194.9" y="70.6">4.7K</text>
<text x="202.1" y="69.4">LED215</text>
<text x="210.1" y="69.6">LED</text>
<text x="131.5" y="72.3">R215</text>
<text x="135.9" y="72.5">4.7K</text>
<text x="140.1" y="78">LED211</text>
<text x="190.5" y="77.3">R225</text>
<text x="194.9" y="77.5">4.7K</text>
<text x="202.1" y="76.6">LED217</text>
<text x="209.3" y="76.8">LED</text>
<text x="131.5" y="79">R247</text>
<text x="135.9" y="79.2">4.7K/NC</text>
<text x="147.4" y="78.2">LED</text>
<text x="202.1" y="83.5">LED220</text>
<text x="208.6" y="83.9">LED</text>
<text x="131.5" y="87.4">R218</text>
<text x="135.9" y="87.5">4.7K</text>
<text x="138.7" y="84.7">LED246</text>
<text x="145.9" y="84.9">LED/NC</text>
<text x="190.2" y="85.7">R207</text>
<text x="194.5" y="85.9">4.7K</text>
<text x="44.7" y="90.6">4.7K/NC</text>
<text x="51.9" y="90.4">R212</text>
<text x="71.7" y="91.4">SW202</text>
<text x="130.7" y="94.1">R638</text>
<text x="135" y="94.2">4.7K</text>
<text x="141.4" y="92.9">LED213</text>
<text x="147.6" y="93.7">LED</text>
<text x="190.2" y="92.4">R228</text>
<text x="194.5" y="92.6">4.7K</text>
<text x="196.6" y="91.6">LED205</text>
<text x="203.6" y="92.1">LED</text>
<text x="58.5" y="96.7">SW-TACT-1X1</text>
<text x="61" y="100.8">C510</text>
<text x="131.5" y="100.8">R221</text>
<text x="135.9" y="100.9">4.7K</text>
<text x="142.6" y="100.3">LED502</text>
<text x="150.3" y="100.3">LED</text>
<text x="201.7" y="98.6">LED223</text>
<text x="208.8" y="98.8">LED</text>
<text x="58.6" y="103.1">10P/NC</text>
<text x="141.4" y="106.3">LED216</text>
<text x="147.6" y="107.1">LED</text>
<text x="131.7" y="108.7">R224</text>
<text x="136" y="108.8">4.7K</text>
<text x="190.3" y="110.2">R238</text>
<text x="194.7" y="110.3">4.7K</text>
<text x="131.7" y="116.2">R227</text>
<text x="136" y="116.4">4.7K</text>
<text x="141.1" y="114.7">LED219</text>
<text x="147.8" y="115">LED</text>
<text x="190.3" y="117.9">R239</text>
<text x="194.7" y="118">4.7K</text>
<text x="201.6" y="116.4">LED230LED</text>
<text x="131.7" y="122.6">R230</text>
<text x="136" y="122.7">4.7K</text>
<text x="143.3" y="122.2">LED222</text>
<text x="151.1" y="121.9">LED</text>
<text x="190.5" y="125.7">R241</text>
<text x="194.9" y="125.9">4.7K</text>
<text x="201.7" y="124.1">LED231</text>
<text x="208.6" y="124.1">LED</text>
<text x="131.5" y="130.9">R231</text>
<text x="135.9" y="131.1">4.7K</text>
<text x="141.7" y="129.1">LED224</text>
<text x="148.8" y="128.3">LED</text>
<text x="202.1" y="131.9">LED233</text>
<text x="211" y="131.9">LED</text>
<text x="141.9" y="137.1">LED225</text>
<text x="148.8" y="136.6">LED</text>
<text x="190.5" y="133.1">R244</text>
<text x="194.9" y="133.3">4.7K</text>
<text x="131.9" y="141.2">R232</text>
<text x="136.2" y="141.3">4.7K</text>
<text x="190.5" y="140.3">R245</text>
<text x="194.9" y="140.5">4.7K</text>
<text x="202.1" y="139.3">LED235</text>
<text x="210.1" y="139.5">LED</text>
<text x="131.5" y="147.7">R235</text>
<text x="135.9" y="147.9">4.7K</text>
<text x="142.8" y="146.7">LED226 LED</text>
<text x="190.5" y="147.2">R246</text>
<text x="194.9" y="147.4">4.7K</text>
<text x="202.1" y="146.5">LED236</text>
<text x="209.3" y="146.7">LED</text>
<text x="131" y="153.9">R237</text>
<text x="135.4" y="154.1">4.7K</text>
<text x="143.1" y="153.9">LED227</text>
<text x="150.5" y="153.4">LED</text>
<text x="190.2" y="155.6">R248</text>
<text x="194.5" y="155.7">4.7K</text>
<text x="202.1" y="153.4">LED237</text>
<text x="208.6" y="153.7">LED</text>
<text x="141.7" y="160.3">LED229</text>
<text x="148.8" y="160.1">LED</text>
<text x="201.7" y="161.8">LED238</text>
<text x="208.8" y="161.9">LED</text>
<text x="130.9" y="162.1">R240</text>
<text x="135.2" y="162.3">4.7K</text>
<text x="190.2" y="162.8">R250</text>
<text x="194.5" y="162.9">4.7K</text>
<text x="142.8" y="168.3">LED232</text>
<text x="150.5" y="168.5">LED</text>
<text x="201.7" y="169">LED240</text>
<text x="208.8" y="169.1">LED</text>
</g>
<g font-size="1.5">
<text x="125.8" y="23.9">3.3VD</text>
<text x="63.5" y="25">2</text>
<text x="73.4" y="25">1</text>
<text x="80.8" y="25.7">3.3VD</text>
<text x="184.5" y="28.9">3.3VD</text>
<text x="139.4" y="32.7">1</text>
<text x="149.3" y="32.7">2</text>
<text x="197" y="34.4">1</text>
<text x="206.9" y="34.4">2</text>
<text x="88" y="45.5">3.3VD</text>
<text x="138.4" y="42.8">1</text>
<text x="148.3" y="42.8">2</text>
<text x="199.5" y="42.6">1</text>
<text x="209.5" y="42.6">2</text>
<text x="76.4" y="52.8">1</text>
<text x="86.3" y="52.8">2</text>
<text x="139.9" y="51.1">1</text>
<text x="149.8" y="51.1">2</text>
<text x="199.7" y="50.3">1</text>
<text x="209.6" y="50.3">2</text>
<text x="80.4" y="57.4">3</text>
<text x="83.8" y="57.4">4</text>
<text x="141.4" y="58.8">1</text>
<text x="151.3" y="58.8">2</text>
<text x="200" y="58.2">1</text>
<text x="210" y="58.2">2</text>
<text x="200" y="65.5">1</text>
<text x="210" y="65.5">2</text>
<text x="46.6" y="70.9">GND</text>
<text x="78.4" y="70.3">GND</text>
<text x="141.4" y="66.1">1</text>
<text x="151.3" y="66.1">2</text>
<text x="139.4" y="74.6">1</text>
<text x="149.3" y="74.6">2</text>
<text x="200" y="72.8">1</text>
<text x="210" y="72.8">2</text>
<text x="141.7" y="81.3">1</text>
<text x="151.6" y="81.3">2</text>
<text x="200" y="79.6">1</text>
<text x="210" y="79.6">2</text>
<text x="141.1" y="89.7">1</text>
<text x="151" y="89.7">2</text>
<text x="197" y="88">1</text>
<text x="206.9" y="88">2</text>
<text x="35.8" y="93.7">3.3VD</text>
<text x="66.3" y="93">2</text>
<text x="76.2" y="93">1</text>
<text x="199.7" y="94.7">1</text>
<text x="209.6" y="94.7">2</text>
<text x="70.4" y="97.6">4</text>
<text x="73.7" y="97.6">3</text>
<text x="140.6" y="96.4">1</text>
<text x="150.5" y="96.4">2</text>
<text x="141.1" y="103.1">1</text>
<text x="151" y="103.1">2</text>
<text x="185.2" y="106.1">3.3VD</text>
<text x="56.6" y="110.8">GND</text>
<text x="71.5" y="110.5">GND</text>
<text x="141.2" y="111">1</text>
<text x="151.1" y="111">2</text>
<text x="199.5" y="112.5">1</text>
<text x="209.5" y="112.5">2</text>
<text x="141.2" y="118.3">1</text>
<text x="151.1" y="118.3">2</text>
<text x="141.2" y="124.9">1</text>
<text x="151.1" y="124.9">2</text>
<text x="199.7" y="120.2">1</text>
<text x="209.6" y="120.2">2</text>
<text x="200" y="128.1">1</text>
<text x="210" y="128.1">2</text>
<text x="141.1" y="133.2">1</text>
<text x="151" y="133.2">2</text>
<text x="200" y="135.4">1</text>
<text x="210" y="135.4">2</text>
<text x="141.4" y="143.5">1</text>
<text x="151.3" y="143.5">2</text>
<text x="200" y="142.6">1</text>
<text x="210" y="142.6">2</text>
<text x="200" y="149.5">1</text>
<text x="210" y="149.5">2</text>
<text x="141.1" y="150">1</text>
<text x="151" y="150">2</text>
<text x="140.6" y="156.2">1</text>
<text x="150.5" y="156.2">2</text>
<text x="199.7" y="157.9">1</text>
<text x="209.6" y="157.9">2</text>
<text x="140.7" y="164.4">1</text>
<text x="150.6" y="164.4">2</text>
<text x="199.7" y="165.1">1</text>
<text x="209.6" y="165.1">2</text>
<text x="223" y="191.8">Title</text>
<text x="223" y="196.8">Size</text>
<text x="229.7" y="196.8">Document Number</text>
<text x="229.7" y="193.4">&lt;Title&gt;</text>
<text x="278.3" y="196.8">Rev</text>
<text x="223" y="201.8">Date:</text>
<text x="224.7" y="198.5">A3</text>
<text x="229.7" y="198.5">&lt;Doc&gt;</text>
<text x="231.7" y="201.8">Thursday, January 24, 2019</text>
<text x="256.5" y="201.8">Sheet</text>
<text x="264.9" y="201.8">2</text>
<text x="269.9" y="201.8">of</text>
<text x="275" y="201.8">7</text>
<text x="280" y="198.5">&lt;Rev</text>
<text x="283.5" y="198.5">Code&gt;</text>
</g>
<g font-size="1.5" fill="#f00">
<text x="39.7" y="25.7">WLED_N</text>
<text x="63.2" y="25.7">1</text>
<text x="154" y="33.4">GPIO0</text>
<text x="167.4" y="33.4">1,3</text>
<text x="213.6" y="35.1">GPIO36</text>
<text x="227" y="35.1">1,3</text>
<text x="158.8" y="43.5">GPIO1</text>
<text x="170.6" y="43.5">1,3</text>
<text x="214.6" y="43.5">GPIO37</text>
<text x="227.7" y="43.3">1,3</text>
<text x="35.3" y="53.2">GPIO38</text>
<text x="58.3" y="52.8">1,3</text>
<text x="155" y="51.8">GPIO2</text>
<text x="168.4" y="51.8">1,3</text>
<text x="215" y="51.2">GPIO39</text>
<text x="228.1" y="51">1,3</text>
<text x="156" y="59.5">GPIO3</text>
<text x="169.4" y="59.5">1,3</text>
<text x="215" y="59.1">GPIO40</text>
<text x="228.1" y="58.9">1,3</text>
<text x="156" y="66.8">GPIO4</text>
<text x="169.4" y="66.8">1,3</text>
<text x="215" y="66.4">GPIO41</text>
<text x="228.1" y="66.3">1,3</text>
<text x="154" y="75.3">GPIO5</text>
<text x="167.4" y="75.3">1,3</text>
<text x="215" y="73.6">GPIO42</text>
<text x="228.1" y="73.5">1,3</text>
<text x="154.1" y="81.3">GPIO6</text>
<text x="165.5" y="82">SPI_CS1</text>
<text x="173.9" y="82">1,3</text>
<text x="215" y="80.5">GPIO43</text>
<text x="228.1" y="80.3">1,3</text>
<text x="39.9" y="85.7">CPU_RST</text>
<text x="62.8" y="85.4">1</text>
<text x="211.8" y="88.9">GPIO45</text>
<text x="224.9" y="88.7">1,3</text>
<text x="155.7" y="90.4">GPIO11</text>
<text x="169.1" y="90.4">1,3</text>
<text x="214.6" y="95.6">GPIO46</text>
<text x="227.7" y="95.4">1,3</text>
<text x="155.5" y="97.1">GPIO12</text>
<text x="165.2" y="97.1">1,2</text>
<text x="155.7" y="103.8">GPIO13</text>
<text x="169.1" y="103.8">1,3</text>
<text x="155.8" y="111.7">GPIO14</text>
<text x="169.2" y="111.7">1,3</text>
<text x="214.6" y="113.3">SD_D3</text>
<text x="227.7" y="113.2">1,3,6,7</text>
<text x="155.8" y="119">GPIO15</text>
<text x="169.2" y="119">1,3</text>
<text x="155.8" y="125.6">GPIO16</text>
<text x="169.2" y="125.6">1,3</text>
<text x="215" y="121.1">SD_D2</text>
<text x="228.1" y="120.9">1,3,6,7</text>
<text x="215" y="128.9">SD_D1</text>
<text x="228.1" y="128.8">1,3,6,7</text>
<text x="155.7" y="133.9">GPIO17</text>
<text x="169.1" y="133.9">1,3</text>
<text x="215" y="136.3">SD_D0</text>
<text x="228.1" y="136.1">1,3,6,7</text>
<text x="215" y="143.5">SD_CMD</text>
<text x="228.1" y="143.3">1,3,6,7</text>
<text x="156" y="144.2">GPIO18</text>
<text x="169.4" y="144.2">1,3</text>
<text x="155.7" y="150.7">GPIO19</text>
<text x="169.1" y="150.7">1,3</text>
<text x="215" y="150.4">SD_CLK</text>
<text x="228.1" y="150.2">1,3,6,7</text>
<text x="155.2" y="156.9">GPIO20</text>
<text x="168.6" y="156.9">1,3</text>
<text x="214.6" y="158.8">SD_CD</text>
<text x="227.7" y="158.6">1,3,6</text>
<text x="155.5" y="165.1">GPIO21</text>
<text x="168.9" y="165.1">1,3</text>
<text x="214.6" y="166">SD_WP</text>
<text x="227.7" y="165.8">1,2,3</text>
</g>
</svg>
